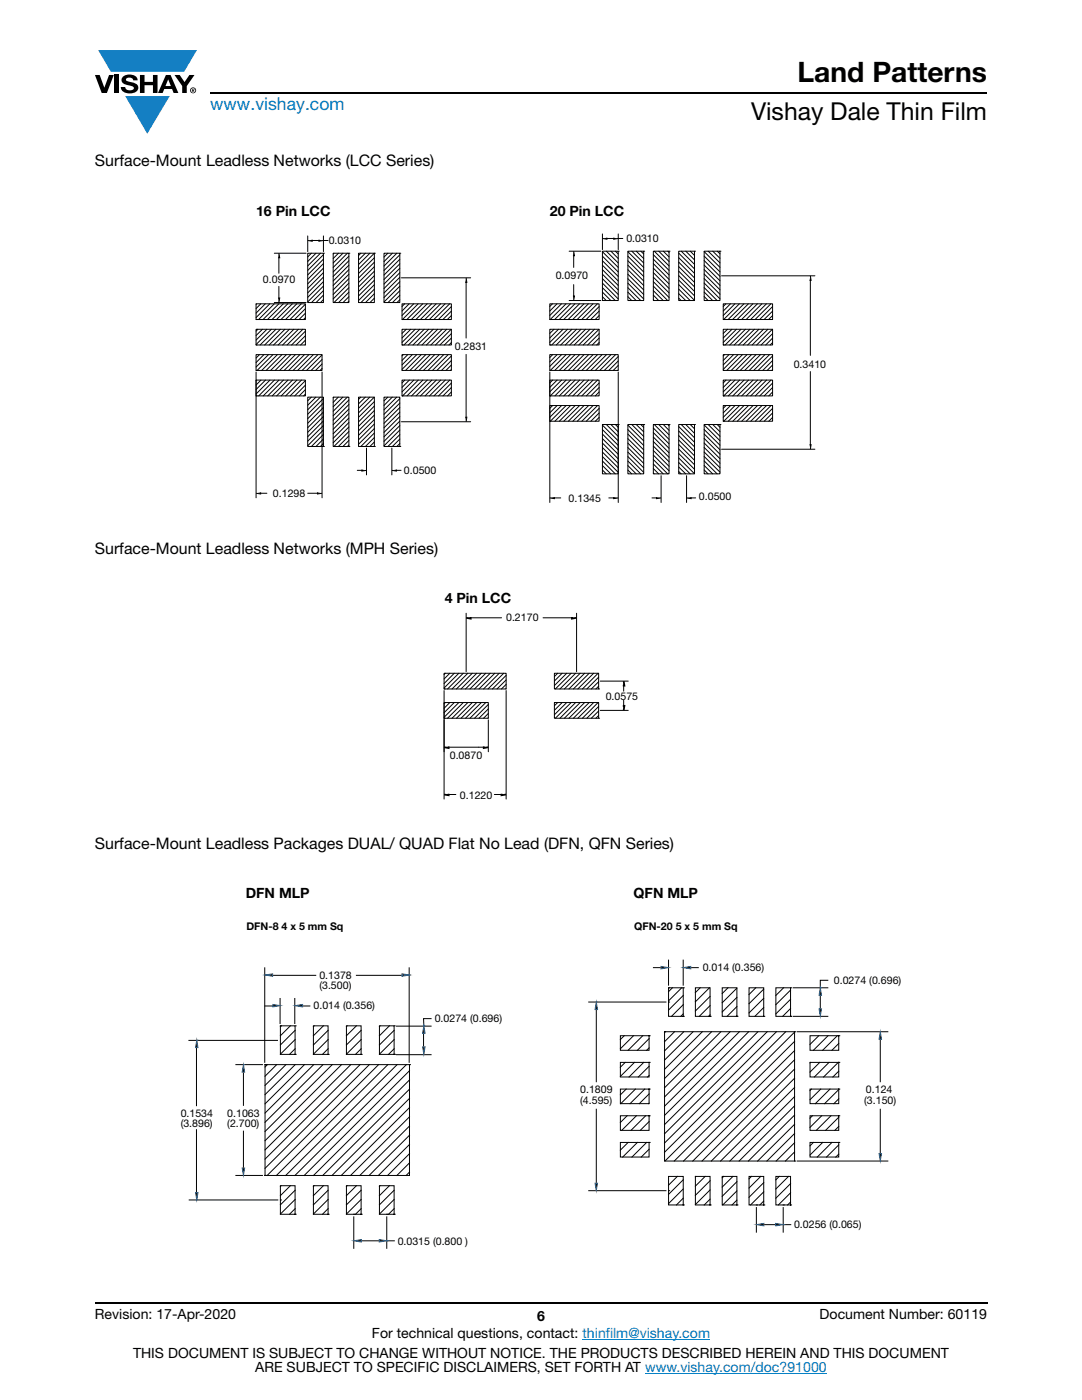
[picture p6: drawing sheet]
<svg xmlns="http://www.w3.org/2000/svg" width="216mm" height="279mm" viewBox="0 0 216 279" stroke-linecap="round" stroke-linejoin="round" font-family="sans-serif">
<g fill="#147fc3">
<path d="M19.6 10h19.7l-2.6 4.3h-1.1h-13.5z"/>
<path d="M25 19.2h8.9l-4.5 7.5z"/>
</g>
<g fill="#000">
<path d="M18.9 15h1l.9 2.5 1-2.5h.9l-1.4 3.6h-1zM22.9 15h.9v3.6h-.9zM24.6 15.3a2.1 2.1 0 0 1 2.8 .3l.1 .4h-.9a.79 .79 0 0 0-.7-.5 .79 .79 0 0 0-.8 .4l.3 .3 1 .2a1.08 1.08 0 0 1 1.2 1 1.08 1.08 0 0 1-1.1 1.2 1.73 1.73 0 0 1-2.4-1.2h.9a.96 .96 0 0 0 .8 .6 .96 .96 0 0 0 .9-.4 1.31 1.31 0 0 0-1.2-.6 1.03 1.03 0 0 1-1.1-.6 1.03 1.03 0 0 1 .2-1.1zM27.9 15h.9v1.3h1.7v-1.3h.9v3.6h-.9v-1.6h-1.7v1.6h-.9zM34.8 15h1.1l.9 1.4 1-1.4h1l-1.5 2.2v1.4h-.9v-1.4z"/>
<path d="M33.6 15.9l.5 1.3h-1.1zM33.1 15l-1.6 3.6h1l.3-.8h1.5l.3 .8h1l-1.6-3.6z"/>
<path d="M38.4 17.8h.2v.2h-.2zM38.3 17.7v.7h.1v-.3l.4 .3-.2-.3 .2-.2-.1-.2z"/>
<path d="M38.1 18a.46 .46 0 0 1 .9 0 .46 .46 0 0 1-.9 0zM37.9 18a.6 .6 0 0 0 1.2 0 .6 .6 0 0 0-1.2 0z"/>
</g>
<path d="M42 18.6h155M18.9 260h178.1" fill="none" stroke="#000" stroke-width=".36"/>
<path d="M116.2 267.3h25.5M128.7 274h36.3" fill="none" stroke="#007ec4" stroke-width=".2"/>
<path d="M51.1 40.8h113.7v59.9h-113.7z" fill="#fff"/>
<g fill="none" stroke="#000" stroke-width=".2">
<path d="M54.7 50.5h6.4M55.5 59.5h.3l-.2 .9M55.6 51.4v3.1M55.6 57.2v2.3M55.6 50.5l.2 .9h-.3M61.4 50.5h3.1v9.9h-3.1zM61.4 47.1v3.1M62.1 50.5l-.7 .8M62.3 47.8v.3l-.9-.1M62.3 48h1.3M63.1 50.5l-1.7 1.7M63.6 47.8v.3l1.9-.1"/>
<path d="M63.9 50.5l-2.5 2.6M64.5 50.8l-3.1 3.2M64.5 51.7l-3.1 3.2M64.5 52.6l-3.1 3.2M64.5 53.5l-3.1 3.2M64.5 54.4l-3.1 3.2M64.5 55.3l-3.1 3.2M64.5 56.2l-3.1 3.1M64.5 57.1l-3.1 3.2M64.5 58l-2.3 2.4M64.5 58.9l-1.4 1.5M64.5 59.8l-.5 .6"/>
<path d="M64.5 50.5h.1M64.5 47.1v3.1M66.5 50.5h3.1v9.9h-3.1zM66.6 50.5l-.1 .2M67.5 50.5l-1 1.1M68.4 50.5l-1.9 2M69.3 50.5l-2.8 2.9M69.6 57.4l-2.9 3M69.6 58.3l-2 2.1M69.6 54.7l-3.1 3.2M69.6 51.1l-3.1 3.2M69.6 52l-3.1 3.2"/>
<path d="M69.6 52.9l-3.1 3.2M69.6 53.8l-3.1 3.2M69.6 55.6l-3.1 3.2M69.6 56.5l-3.1 3.2M69.6 59.2l-1.1 1.2M69.6 50.5h.1M71.5 50.5h3.2v9.9h-3.2zM72 50.5l-.5 .5M72.9 50.5l-1.4 1.4M73.8 50.5l-2.3 2.3M74.7 52.3l-3.2 3.2M74.7 55l-3.2 3.2"/>
<path d="M74.7 56.8l-3.2 3.2M74.7 50.5l-3.2 3.2M74.7 51.4l-3.2 3.2M74.7 53.2l-3.2 3.2M74.7 54.1l-3.2 3.2M74.7 55.9l-3.2 3.2M74.7 57.7l-2.7 2.7M74.7 58.6l-1.8 1.8M74.7 59.5l-.9 .9M74.7 50.5h.1M76.6 50.5h3.2v9.9h-3.2zM77.4 50.5l-.8 .8"/>
<path d="M78.3 50.5l-1.7 1.7M79.2 50.5l-2.6 2.6M79.8 58l-2.4 2.4M79.8 51.7l-3.2 3.2M79.8 53.5l-3.2 3.2M79.8 54.4l-3.2 3.2M79.8 56.2l-3.2 3.2M79.8 50.9l-3.2 3.1M79.8 52.7l-3.2 3.1M79.8 55.3l-3.2 3.2M79.8 57.1l-3.2 3.2M79.8 58.9l-1.5 1.5"/>
<path d="M79.8 59.8l-.6 .6M79.8 50.5h.1M80.1 55.4h13.8M93 55.4l.2 1h-.4M93 56.4v11.1M113.6 60h6.3M113.6 50.1h6.3M114.3 59.1h.3l-.1 .9M114.5 51v2.4M114.5 56.8v2.3M114.5 50.1l.1 .9h-.3M120.2 50.2l3.2 3.2"/>
<path d="M120.2 51.1l3.2 3.2M120.2 52l3.2 3.2M120.2 52.9l3.2 3.2M120.2 53.8l3.2 3.2M120.2 54.7l3.2 3.2M120.2 55.6l3.2 3.2M120.2 56.5l3.2 3.2M120.2 57.4l2.6 2.6M120.2 58.3l1.7 1.7M120.2 59.2l.8 .8M120.2 50.1h3.2v9.9h-3.2zM120.2 46.7v3.1"/>
<path d="M121 50.1l2.4 2.4M121.1 47.4v.3l-.9-.1M121.1 47.6h1.4M121.9 50.1l1.5 1.5M122.5 47.4v.3l1.8-.1M122.8 50.1l.6 .6M123.4 50.1h.1M123.4 46.7v3.1M125.3 50.2l3.1 3.2M125.3 51.1l3.1 3.2M125.3 52l3.1 3.2M125.3 52.9l3.1 3.2"/>
<path d="M125.3 53.8l3.1 3.2M125.3 54.7l3.1 3.2M125.3 55.6l3.1 3.2M125.3 56.5l3.1 3.2M125.3 57.4l2.5 2.6M125.3 58.3l1.6 1.7M125.3 59.2l.7 .8M125.3 50.1h3.1v9.9h-3.1zM126.1 50.1l2.3 2.4M127 50.1l1.4 1.5M127.9 50.1l.5 .6M128.4 50.1h.1"/>
<path d="M130.4 55.3l3.1 3.2M130.4 58l1.9 2M130.4 50.8l3.1 3.2M130.4 51.7l3.1 3.2M130.4 52.6l3.1 3.2M130.4 53.5l3.1 3.2M130.4 54.4l3.1 3.2M130.4 56.2l3.1 3.2M130.4 57.1l2.8 2.9M130.4 58.9l1 1.1M130.4 59.8l.1 .2M130.4 50.1h3.1v9.9h-3.1z"/>
<path d="M130.6 50.1l2.9 3M131.4 50.1l2.1 2.1M132.4 50.1l1.1 1.2M133.2 50.1l.3 .3M133.5 50.1h.1M135.4 52.3l3.2 3.2M135.4 53.2l3.2 3.2M135.4 54.1l3.2 3.1M135.4 55l3.2 3.2M135.4 55.9l3.2 3.1M135.4 50.5l3.2 3.2M135.4 51.4l3.2 3.2"/>
<path d="M135.4 56.8l3.2 3.1M135.4 57.7l2.3 2.3M135.4 58.6l1.4 1.4M135.4 59.5l.5 .5M135.4 50.1h3.2v9.9h-3.2zM135.9 50.1l2.7 2.7M136.8 50.1l1.8 1.8M137.7 50.1l.9 .9M138.6 50.1h.1M140.5 57.4l2.6 2.6M140.5 58.3l1.7 1.7M140.5 52.9l3.2 3.1"/>
<path d="M140.5 53.8l3.2 3.1M140.5 55.6l3.2 3.1M140.5 56.5l3.2 3.1M140.5 50.2l3.2 3.2M140.5 51.1l3.2 3.2M140.5 52l3.2 3.2M140.5 54.7l3.2 3.1M140.5 59.2l.8 .8M140.5 50.1h3.2v9.9h-3.2zM141.3 50.1l2.4 2.4M142.2 50.1l1.5 1.5M143.1 50.1l.6 .6"/>
<path d="M143.7 50.1h.1M144 55h18.6M161.7 55l.1 1h-.3M161.7 56v14.9M51.1 60.6h9.8v3.2h-9.8zM51.1 63.8h.1M51.1 65.7h9.8v3.1h-9.8zM51.1 68.8h.1M51.1 70.8h13.2v3.1h-13.2zM51.1 73.9h.1M51.1 75.9h9.8v3.1h-9.8zM51.1 79h.1"/>
<path d="M51.1 74.2v25.2M51.2 60.6l-.1 .1M51.2 75.9h-.1M51.5 65.7l-.4 .4M51.8 70.8l-.7 .7M52 60.6l-.9 1M52.1 75.9l-1 .9M52.4 65.7l-1.3 1.3M52.7 70.8l-1.6 1.6M52.9 60.6l-1.8 1.9M53 75.9l-1.9 1.8M53.3 65.7l-2.2 2.2"/>
<path d="M53.6 70.8l-2.5 2.5M53.8 60.6l-2.7 2.8M53.9 75.9l-2.8 2.7M54.1 65.7l-3 3.1M54.5 70.8l-3.2 3.1M54.7 60.6l-3.1 3.2M54.7 60.4h6.4M54.8 75.9l-3.2 3.1M55.1 65.7l-3.2 3.1M55.4 70.8l-3.2 3.1M55.6 60.6l-3.1 3.2M55.7 75.9l-3.2 3.1"/>
<path d="M55.9 65.7l-3.1 3.1M56.3 70.8l-3.2 3.1M56.5 60.6l-3.1 3.2M56.6 75.9l-3.2 3.1M56.9 65.7l-3.2 3.1M57.1 70.8l-3.1 3.1M57.4 60.6l-3.1 3.2M57.5 75.9l-3.2 3.1M57.7 65.7l-3.1 3.1M58 70.8l-3.1 3.1M58.3 60.6l-3.1 3.2M58.4 75.9l-3.2 3.1"/>
<path d="M58.6 65.7l-3.1 3.1M58.9 70.8l-3.1 3.1M59.2 60.6l-3.1 3.2M59.2 75.9l-3.1 3.1M59.5 65.7l-3.1 3.1M59.8 70.8l-3.1 3.1M60.1 60.6l-3.1 3.2M60.2 75.9l-3.2 3.1M60.4 65.7l-3.1 3.1M60.7 70.8l-3.1 3.1M60.9 60.7l-3 3.1M60.9 61.6l-2.1 2.2"/>
<path d="M60.9 62.5l-1.2 1.3M60.9 66.1l-2.7 2.7M60.9 67l-1.8 1.8M60.9 67.9l-.9 .9M60.9 68.8h.1M60.9 63.4l-.3 .4M60.9 76l-3 3M60.9 76.9l-2.1 2.1M60.9 77.8l-1.2 1.2M60.9 78.6l-.3 .4M61.4 79.3h3.1v9.8h-3.1zM61.6 70.8l-3.1 3.1"/>
<path d="M62.1 79.3l-.7 .7M62.5 70.8l-3.1 3.1M63 79.3l-1.6 1.6M63.4 70.8l-3.1 3.1M63.9 79.3l-2.5 2.5M64.3 70.8l-3.1 3.1M64.3 71.7l-2.2 2.2M64.3 72.6l-1.3 1.3M64.3 73.5l-.4 .4M64.3 74.2v25.2M64.5 79.5l-3.1 3.2M66.5 79.3h3.1v9.8h-3.1z"/>
<path d="M66.6 79.3l-.1 .1M67.5 79.3l-1 1M68.4 79.3l-1.9 1.9M69.3 79.3l-2.8 2.8M69.6 60.1l-.3 .3M69.6 79.8l-3.1 3.2M71.5 79.3h3.2v9.8h-3.2zM72 79.3l-.5 .4M72.9 79.3l-1.4 1.3M73.8 79.3l-2.3 2.2M74.7 79.3l-3.2 3.1M76.6 79.3h3.2v9.8h-3.2z"/>
<path d="M77.4 79.3l-.8 .7M78.3 79.3l-1.7 1.6M79.2 79.3l-2.6 2.5M79.8 79.6l-3.2 3.1M80.2 75.9h9.9v3.1h-9.9zM80.2 79h.1M80.2 60.6h9.9v3.2h-9.9zM80.2 63.8h.1M80.2 65.7h9.9v3.1h-9.9zM80.2 68.8h.1M80.2 70.8h9.9v3.1h-9.9zM80.2 73.9h.1"/>
<path d="M80.5 70.8l-.3 .2M80.8 60.6l-.6 .6M80.8 75.9l-.6 .5M81.1 65.7l-.9 .8M81.4 70.8l-1.2 1.1M81.6 60.6l-1.4 1.5M81.7 75.9l-1.5 1.4M82 65.7l-1.8 1.7M82.3 70.8l-2.1 2M82.5 60.6l-2.3 2.4M82.6 75.9l-2.4 2.3M82.8 65.7l-2.6 2.6"/>
<path d="M83.2 70.8l-3 2.9M83.4 60.6l-3.1 3.2M83.5 75.9l-3.2 3.1M83.8 65.7l-3.2 3.1M84.1 70.8l-3.2 3.1M84.3 60.6l-3.1 3.2M84.4 75.9l-3.2 3.1M84.6 65.7l-3.1 3.1M85 70.8l-3.2 3.1M85.2 60.6l-3.1 3.2M85.3 75.9l-3.2 3.1M85.5 65.7l-3.1 3.1"/>
<path d="M85.9 70.8l-3.2 3.1M86.1 60.6l-3.1 3.2M86.2 75.9l-3.2 3.1M86.4 65.7l-3.1 3.1M86.7 70.8l-3.1 3.1M87 60.6l-3.1 3.2M87.1 75.9l-3.2 3.1M87.3 65.7l-3.1 3.1M87.7 70.8l-3.2 3.1M87.9 60.6l-3.1 3.2M87.9 75.9l-3.1 3.1M88.2 65.7l-3.1 3.1"/>
<path d="M88.5 70.8l-3.1 3.1M88.8 60.6l-3.1 3.2M88.9 75.9l-3.2 3.1M89.1 65.7l-3.1 3.1M89.4 70.8l-3.1 3.1M89.7 60.6l-3.1 3.2M89.7 75.9l-3.1 3.1M90 65.7l-3.1 3.1M90.1 61.2l-2.6 2.6M90.1 62.1l-1.7 1.7M90.1 63l-.8 .8M90.1 66.6l-2.3 2.2"/>
<path d="M90.1 67.5l-1.4 1.3M90.1 68.4l-.5 .4M90.1 76.4l-2.6 2.6M90.1 77.3l-1.7 1.7M90.1 78.2l-.8 .8M90.1 71l-2.9 2.9M90.1 72l-2 1.9M90.1 72.8l-1.1 1.1M90.1 73.8l-.2 .1M93 70.7v12.6M109.7 60.6h9.8v3.2h-9.8zM109.7 63.8h.1"/>
<path d="M109.7 65.7h9.8v3.1h-9.8zM109.7 68.8h.1M109.7 70.8h13.7v3.1h-13.7zM109.7 73.9h.1M109.7 75.9h9.8v3.1h-9.8zM109.7 79h.1M109.7 74.2v26.1M110.2 60.6l-.5 .6M110.3 70.8l-.6 .5M110.3 75.9l-.6 .5M110.6 65.7l-.9 .8M111.1 60.6l-1.4 1.5"/>
<path d="M111.2 70.8l-1.5 1.4M111.2 75.9l-1.5 1.4M111.4 65.7l-1.7 1.7M112 60.6l-2.3 2.4M112.1 70.8l-2.4 2.3M112.1 75.9l-2.4 2.3M112.4 65.7l-2.7 2.6M112.9 60.6l-3.1 3.2M113 70.8l-3.2 3.1M113 75.9l-3.2 3.1M113.2 65.7l-3.1 3.1M113.8 60.6l-3.1 3.2"/>
<path d="M113.9 70.8l-3.2 3.1M113.9 75.9l-3.2 3.1M114.1 65.7l-3.1 3.1M114.7 60.6l-3.1 3.2M114.7 70.8l-3.1 3.1M114.8 75.9l-3.2 3.1M115 65.7l-3.1 3.1M115.6 60.6l-3.1 3.2M115.7 70.8l-3.2 3.1M115.7 75.9l-3.2 3.1M115.9 65.7l-3.1 3.1M116.5 60.6l-3.1 3.2"/>
<path d="M116.5 70.8l-3.1 3.1M116.5 75.9l-3.1 3.1M116.8 65.7l-3.1 3.1M117.4 60.6l-3.1 3.2M117.5 70.8l-3.2 3.1M117.5 75.9l-3.2 3.1M117.7 65.7l-3.1 3.1M118.3 60.6l-3.1 3.2M118.3 70.8l-3.1 3.1M118.3 75.9l-3.1 3.1M118.6 65.7l-3.1 3.1M119.2 60.6l-3.1 3.2"/>
<path d="M119.2 70.8l-3.1 3.1M119.2 75.9l-3.1 3.1M119.5 65.7l-3.1 3.1M119.5 63l-.7 .8M119.5 62.1l-1.6 1.7M119.5 61.2l-2.5 2.6M119.5 68.4l-.4 .4M119.5 67.5l-1.3 1.3M119.5 66.6l-2.2 2.2M119.5 78.2l-.7 .8M119.5 77.3l-1.6 1.7M119.5 76.4l-2.5 2.6"/>
<path d="M120.1 70.8l-3.1 3.1M121 70.8l-3.1 3.1M121.9 70.8l-3.1 3.1M122.8 70.8l-3.1 3.1M123.4 73.8l-.1 .1M123.4 72.9l-1 1M123.4 72l-1.9 1.9M123.4 71.2l-2.8 2.7M123.4 74.2v26.1M144.3 60.6h9.9v3.2h-9.9zM144.3 63.8h.1M144.3 65.7h9.9v3.1h-9.9z"/>
<path d="M144.3 68.8h.1M144.3 70.8h9.9v3.1h-9.9zM144.3 73.9h.1M144.3 75.9h9.9v3.1h-9.9zM144.3 79h.1M144.6 70.8l-.3 .2M144.8 60.6l-.5 .6M144.9 75.9l-.6 .5M145.2 65.7l-.9 .8M145.5 70.8l-1.2 1.1M145.8 60.6l-1.5 1.5M145.8 75.9l-1.5 1.4"/>
<path d="M146.1 65.7l-1.8 1.8M146.4 70.8l-2.1 2M146.6 60.6l-2.3 2.4M146.7 75.9l-2.4 2.3M146.9 65.7l-2.6 2.6M147.3 70.8l-3 2.9M147.5 60.6l-3.1 3.2M147.6 75.9l-3.2 3.1M147.9 65.7l-3.2 3.1M148.1 70.8l-3.1 3.1M148.4 60.6l-3.1 3.2M148.5 75.9l-3.2 3.1"/>
<path d="M148.7 65.7l-3.1 3.1M149.1 70.8l-3.2 3.1M149.3 60.6l-3.1 3.2M149.4 75.9l-3.2 3.1M149.7 65.7l-3.2 3.1M149.9 70.8l-3.1 3.1M150.2 60.6l-3.1 3.2M150.3 75.9l-3.2 3.1M150.5 65.7l-3.1 3.1M150.9 70.8l-3.2 3.1M151.1 60.6l-3.1 3.2M151.2 75.9l-3.2 3.1"/>
<path d="M151.4 65.7l-3.1 3.1M151.7 70.8l-3.1 3.1M152 60.6l-3.1 3.2M152 75.9l-3.1 3.1M152.3 65.7l-3.1 3.1M152.6 70.8l-3.1 3.1M152.9 60.6l-3.1 3.2M153 75.9l-3.2 3.1M153.2 65.7l-3.1 3.1M153.5 70.8l-3.1 3.1M153.8 60.6l-3.1 3.2M153.8 75.9l-3.1 3.1"/>
<path d="M154.1 65.7l-3.1 3.1M154.2 63l-.8 .8M154.2 62.1l-1.7 1.7M154.2 61.2l-2.6 2.6M154.2 68.4l-.5 .4M154.2 67.5l-1.4 1.3M154.2 66.6l-2.3 2.2M154.2 73.8l-.2 .1M154.2 72.8l-1.1 1.1M154.2 72l-2 1.9M154.2 71l-2.9 2.9M154.2 78.2l-.8 .8"/>
<path d="M154.2 77.3l-1.7 1.7M154.2 76.4l-2.6 2.6M161.7 74.2v14.5M52 98.3v.3l-.9-.2M52 98.4h1.3M61.4 98.4h2M63.4 98.3v.3l.9-.2M64.5 89.1h.1M64.5 80.4l-3.1 3.2M64.5 81.3l-3.1 3.2M64.5 82.2l-3.1 3.2M64.5 83.1l-3.1 3.2"/>
<path d="M64.5 84l-3.1 3.2M64.5 84.9l-3.1 3.1M64.5 85.8l-3.1 3.2M64.5 86.7l-2.4 2.4M64.5 87.6l-1.4 1.5M64.5 88.5l-.6 .6M69.6 89.1h.1M69.6 86.1l-3 3M69.6 80.7l-3.1 3.2M69.6 81.6l-3.1 3.2M69.6 82.5l-3.1 3.2M69.6 83.4l-3.1 3.2"/>
<path d="M69.6 84.3l-3.1 3.2M69.6 85.2l-3.1 3.2M69.6 87l-2.1 2.1M69.6 87.9l-1.2 1.2M69.6 88.8l-.3 .3M71.3 93.9h.9M72.2 93.7v.3l.9-.1M73.1 89.4v5.4M74.7 89.1h.1M74.7 81l-3.2 3.2M74.7 81.9l-3.2 3.2M74.7 83.7l-3.2 3.2"/>
<path d="M74.7 80.2l-3.2 3.1M74.7 82.8l-3.2 3.2M74.7 84.6l-3.2 3.2M74.7 85.5l-3.2 3.2M74.7 86.4l-2.7 2.7M74.7 87.3l-1.8 1.8M74.7 88.2l-.9 .9M78.2 89.4v5.4M79.1 93.9h.9M79.1 93.7v.3l-.9-.1M79.8 89.1h.1M79.8 81.3l-3.2 3.2"/>
<path d="M79.8 83.1l-3.2 3.2M79.8 80.4l-3.2 3.2M79.8 82.2l-3.2 3.2M79.8 84l-3.2 3.2M79.8 84.9l-3.2 3.2M79.8 85.8l-3.2 3.2M79.8 86.7l-2.4 2.4M79.8 87.6l-1.5 1.5M79.8 88.5l-.6 .6M80.1 84.2h13.8M92.8 83.3h.4l-.2 .9M109.7 80.9h9.8v3.2h-9.8z"/>
<path d="M109.7 84.1h.1M110.3 80.9l-.6 .6M110.6 99.2v.3l-.9-.1M110.6 99.4h1.3M111.2 80.9l-1.5 1.5M112.1 80.9l-2.4 2.4M113 80.9l-3.2 3.2M113.9 80.9l-3.2 3.2M114.8 80.9l-3.2 3.2M115.7 80.9l-3.2 3.2M116.5 80.9l-3.1 3.2M117.5 80.9l-3.2 3.2"/>
<path d="M118.3 80.9l-3.1 3.2M119.2 80.9l-3.1 3.2M119.5 83.3l-.7 .8M119.5 82.4l-1.6 1.7M119.5 81.5l-2.5 2.6M120.2 84.8l3.2 3.2M120.2 85.7l3.2 3.2M120.2 86.6l3.2 3.2M120.2 87.5l3.2 3.2M120.2 88.4l3.2 3.2M120.2 89.3l3.2 3.2M120.2 90.2l3.2 3.2"/>
<path d="M120.2 91.1l3.2 3.2M120.2 92l2.6 2.6M120.2 92.9l1.7 1.7M120.2 93.8l.8 .8M120.2 84.7h3.2v9.9h-3.2zM121 84.7l2.4 2.4M121.5 99.4h1M121.9 84.7l1.5 1.5M122.5 99.2v.3l.9-.1M122.8 84.7l.6 .6M123.4 84.7h.1M125.3 84.8l3.1 3.2"/>
<path d="M125.3 85.7l3.1 3.2M125.3 86.6l3.1 3.2M125.3 87.5l3.1 3.2M125.3 88.4l3.1 3.2M125.3 89.3l3.1 3.2M125.3 90.2l3.1 3.2M125.3 91.1l3.1 3.2M125.3 92l2.5 2.6M125.3 92.9l1.6 1.7M125.3 93.8l.7 .8M125.3 84.7h3.1v9.9h-3.1zM126.1 84.7l2.3 2.4"/>
<path d="M127 84.7l1.4 1.5M127.9 84.7l.5 .6M128.4 84.7h.1M130.1 99.4h.9M130.4 89l3.1 3.2M130.4 90.8l3.1 3.2M130.4 91.7l2.8 2.9M130.4 92.6l1.9 2M130.4 93.5l1 1.1M130.4 85.4l3.1 3.2M130.4 86.3l3.1 3.2M130.4 87.2l3.1 3.2"/>
<path d="M130.4 88.1l3.1 3.2M130.4 89.9l3.1 3.2M130.4 94.4l.1 .2M130.4 84.7h3.1v9.9h-3.1zM130.6 84.7l2.9 3M131 99.2v.3l.9-.1M131.4 84.7l2.1 2.1M131.9 94.9v5.4M132.4 84.7l1.1 1.2M133.2 84.7l.3 .3M133.5 84.7h.1M135.4 86.9l3.2 3.2"/>
<path d="M135.4 88.7l3.2 3.2M135.4 91.4l3.2 3.1M135.4 85.1l3.2 3.2M135.4 86l3.2 3.2M135.4 87.8l3.2 3.2M135.4 89.6l3.2 3.1M135.4 90.5l3.2 3.2M135.4 92.3l2.3 2.3M135.4 93.2l1.4 1.4M135.4 94.1l.5 .5M135.4 84.7h3.2v9.9h-3.2zM135.9 84.7l2.7 2.7"/>
<path d="M136.8 84.7l1.8 1.8M137 94.9v5.4M137.7 84.7l.9 .9M137.9 99.2v.3l-.9-.1M137.9 99.4h.9M138.6 84.7h.1M140.5 92l2.6 2.6M140.5 93.8l.8 .8M140.5 87.5l3.2 3.1M140.5 89.3l3.2 3.1M140.5 90.2l3.2 3.1M140.5 91.1l3.2 3.1"/>
<path d="M140.5 84.8l3.2 3.2M140.5 85.7l3.2 3.2M140.5 86.6l3.2 3.2M140.5 88.4l3.2 3.1M140.5 92.9l1.7 1.7M140.5 84.7h3.2v9.9h-3.2zM141.3 84.7l2.4 2.4M142.2 84.7l1.5 1.5M143.1 84.7l.6 .6M143.7 84.7h.1M144 89.7h18.6M144.3 80.9h9.9v3.2h-9.9z"/>
<path d="M144.3 84.1h.1M144.9 80.9l-.6 .6M145.8 80.9l-1.5 1.5M146.7 80.9l-2.4 2.4M147.6 80.9l-3.2 3.2M148.5 80.9l-3.2 3.2M149.4 80.9l-3.2 3.2M150.3 80.9l-3.2 3.2M151.2 80.9l-3.2 3.2M152 80.9l-3.1 3.2M153 80.9l-3.2 3.2M153.8 80.9l-3.1 3.2"/>
<path d="M154.2 83.3l-.8 .8M154.2 82.4l-1.7 1.7M154.2 81.5l-2.6 2.6M161.5 88.7h.3l-.1 1"/>
</g>
<g fill="#000">
<path d="M55.5 59.5h.3l-.2 .9zM55.6 50.5l.2 .9h-.3zM61.4 48l.9-.2v.3zM63.6 47.8l.9 .2-.9 .1zM93 55.4l.2 1h-.4zM114.3 59.1h.3l-.1 .9zM114.5 50.1l.1 .9h-.3zM120.2 47.6l.9-.2v.3zM122.5 47.4l.9 .2-.9 .1zM161.7 55l.1 1h-.3zM51.1 98.4l.9-.1v.3zM63.4 98.3l.9 .1-.9 .2z"/>
<path d="M72.2 93.7l.9 .2-.9 .1zM78.2 93.9l.9-.2v.3zM92.8 83.3h.4l-.2 .9zM109.7 99.4l.9-.2v.3zM122.5 99.2l.9 .2-.9 .1zM131 99.2l.9 .2-.9 .1zM137 99.4l.9-.2v.3zM161.5 88.7h.3l-.1 1z"/>
</g>
<path d="M62.3 48h1.3z" fill="#000"/>
<path d="M88.6 118h38.7v41.9h-38.7z" fill="#fff"/>
<g fill="none" stroke="#000" stroke-width=".2">
<path d="M88.6 134.4h12.4v3.1h-12.4zM88.6 137.5h.1M88.9 134.4l-.3 .2M89.8 134.4l-1.2 1.1M90.6 134.4l-2 2M91.6 134.4l-3 2.9M92.4 134.4l-3.1 3.1M93.4 134.4l-3.2 3.1M94.2 134.4l-3.1 3.1M95.1 134.4l-3.1 3.1M96 134.4l-3.1 3.1M96.9 134.4l-3.1 3.1"/>
<path d="M97.8 134.4l-3.1 3.1M98.7 134.4l-3.1 3.1M99.6 134.4l-3.1 3.1M100.5 134.4l-3.1 3.1M101 137.5h-.1M101 136.6l-.9 .9M101 135.7l-1.8 1.8M101 134.8l-2.7 2.7M110.6 134.4h8.9v3.1h-8.9zM111.3 134.4l-.7 .6M112.2 134.4l-1.6 1.5M113.1 134.4l-2.5 2.4"/>
<path d="M114 134.4l-3.2 3.1M114.9 134.4l-3.2 3.1M115.8 134.4l-3.2 3.1M116.7 134.4l-3.2 3.1M117.6 134.4l-3.2 3.1M118.5 134.4l-3.2 3.1M119.3 134.4l-3.1 3.1M119.5 137.5h.1M119.5 136.9l-.6 .6M119.5 136.1l-1.5 1.4M119.5 135.1l-2.4 2.4M119.8 135.9h5.6"/>
<path d="M124.4 136.8v1.1M124.4 139.8v1.1M88.6 140.2h8.8v3.1h-8.8zM88.6 143.3h.1M88.9 140.2l-.3 .2M89.8 140.2l-1.2 1.2M90.6 140.2l-2 2M91.6 140.2l-3 3M92.4 140.2l-3.1 3.1M93.4 140.2l-3.2 3.1M94.2 140.2l-3.1 3.1M95.1 140.2l-3.1 3.1"/>
<path d="M96 140.2l-3.1 3.1M96.9 140.2l-3.1 3.1M97.4 143.3h.1M97.4 142.4l-.9 .9M97.4 141.5l-1.8 1.8M97.4 140.6l-2.7 2.7M110.6 140.2h8.9v3.1h-8.9zM111.3 140.2l-.7 .6M112.2 140.2l-1.6 1.6M113.1 140.2l-2.5 2.4M114 140.2l-3.2 3.1M114.9 140.2l-3.2 3.1"/>
<path d="M115.8 140.2l-3.2 3.1M116.7 140.2l-3.2 3.1M117.6 140.2l-3.2 3.1M118.5 140.2l-3.2 3.1M119.3 140.2l-3.1 3.1M119.5 143.3h.1M119.5 142.8l-.6 .5M119.5 141.9l-1.5 1.4M119.5 141l-2.4 2.3M119.8 141.8h5.6"/>
</g>
<path d="M124.3 140.9h.3l-.2 .9z" fill="#ee302d"/>
<path d="M124.3 140.9h.3l-.2 .9" fill="none" stroke="#000" stroke-width=".35"/>
<path d="M124.4 135.9l.2 .9h-.3z" fill="#ee302d"/>
<path d="M124.4 135.9l.2 .9h-.3" fill="none" stroke="#000" stroke-width=".35"/>
<path d="M88.6 143.7v6.3M89.5 149.1h7M97.4 143.7v6.3" fill="none" stroke="#000" stroke-width=".2"/>
<path d="M88.6 149.1l.9-.1v.3z" fill="#ee302d"/>
<path d="M89.5 149v.3l-.9-.2" fill="none" stroke="#000" stroke-width=".35"/>
<path d="M96.5 149l.9 .1-.9 .2z" fill="#ee302d"/>
<path d="M96.5 149v.3l.9-.2" fill="none" stroke="#000" stroke-width=".35"/>
<path d="M88.6 137.8v21.7M101 137.8v21.7M89.5 158.6h1.5M98.6 158.6h1.5" fill="none" stroke="#000" stroke-width=".2"/>
<path d="M88.6 158.6l.9-.2v.3z" fill="#ee302d"/>
<path d="M89.5 158.4v.3l-.9-.1" fill="none" stroke="#000" stroke-width=".35"/>
<path d="M100.1 158.4l.9 .2-.9 .1z" fill="#ee302d"/>
<path d="M100.1 158.4v.3l.9-.1" fill="none" stroke="#000" stroke-width=".35"/>
<path d="M93 122.4v11.6M93.9 123.3h6.2M108.4 123.3h5.7M115 122.4v11.6" fill="none" stroke="#000" stroke-width=".2"/>
<path d="M93 123.3l.9-.2v.4z" fill="#ee302d"/>
<path d="M93.9 123.1v.4l-.9-.2" fill="none" stroke="#000" stroke-width=".35"/>
<path d="M114.1 123.1l.9 .2-.9 .2z" fill="#ee302d"/>
<path d="M114.1 123.1v.4l.9-.2" fill="none" stroke="#000" stroke-width=".35"/>
<path d="M36 177h143.9v72.2h-143.9z" fill="#fff"/>
<g fill="none" stroke="#000" stroke-width=".2">
<path d="M52.8 193.2v18.8M54.3 194.6h8.7M55.9 199.3v5M58.8 199.3v5M71.1 194.6h9M81.6 193.2v18.8M117.5 200h15.4M130.4 193.1h1.5M133.4 191.6v5M133.4 197.1h.1M133.4 200h.1M133.4 197.1h2.9v5.7h-2.9z"/>
<path d="M134.2 197.1l-.8 .8M136 197.1l-2.6 2.6M136.3 191.6v5M136.3 198.7l-2.9 2.9M136.3 197.1h.1M137.8 193.1h1.5M138.8 197.1h2.9v5.7h-2.9zM139.7 197.1l-.9 1M141.6 197.1l-2.8 2.8M141.7 198.9l-2.9 2.9M144.1 197.1h2.9v5.7h-2.9zM145.3 197.1l-1.2 1.2"/>
<path d="M147 199.1l-2.9 2.9M147 197.2l-2.9 2.9M149.5 197.1h2.9v5.7h-2.9zM150.8 197.1l-1.3 1.4M152.4 197.4l-2.9 2.9M152.4 199.2l-2.9 3M154.8 197.1h2.9v5.7h-2.9zM156.4 197.1l-1.6 1.6M157.7 197.6l-2.9 2.9M157.7 199.4l-2.9 2.9M157.7 197.1h.1M158.3 197.1h6.9"/>
<path d="M163.7 198.6v2.7M165.2 195.6h-1.5v1.5M37.7 207.6h17.7M39.2 209.1v11.6M47.1 212.5h5.3M48.6 214v6.6M52.9 200.8h1.5M52.9 212.5h.1M52.9 212.5h28.8v22.1h-28.8zM53.4 212.5l-.5 .4M55.2 212.5l-2.3 2.3M55.9 204.7h3v5.7h-3z"/>
<path d="M56 204.7h.1M56.1 204.7l-.1 .2M57.1 212.5l-4.2 4.1M57.9 204.7l-1.9 2M58.9 210.4h.1M58.9 204.7h.1M58.9 209.3l-1.1 1.1M58.9 205.6l-2.9 2.9M58.9 207.5l-2.9 2.9M58.9 212.5l-6 6M60.3 200.8h1.5M60.7 212.5l-7.8 7.8"/>
<path d="M62.5 204.7h3v5.7h-3zM62.6 212.5l-9.7 9.6M62.7 204.7l-.2 .2M64.5 212.5l-11.6 11.5M64.5 204.7l-2 2M65.5 210.4h.1M65.5 209.3l-1.2 1.1M65.5 205.6l-3 2.9M65.5 207.5l-3 2.9M66.3 212.5l-13.4 13.3M68.1 212.5l-15.2 15.2M69.1 204.7h3v5.7h-3z"/>
<path d="M69.3 204.7l-.2 .2M70 212.5l-17.1 17M71.1 204.7l-2 2M71.8 212.5l-18.9 18.8M72.1 210.4h.1M72.1 205.6l-3 2.9M72.1 207.5l-3 2.9M72.1 209.3l-1.2 1.1M73.7 212.5l-20.8 20.7M75.5 212.5l-22.2 22.1M75.7 204.7h2.9v5.7h-2.9zM75.9 204.7l-.2 .2"/>
<path d="M77.4 212.5l-22.2 22.1M77.7 204.7l-2 2M78.6 205.6l-2.9 2.9M78.6 207.5l-2.9 2.9M78.6 209.3l-1.1 1.1M78.6 204.7h.1M78.6 210.4h.1M79.1 210.5h6.9M79.1 204.8h6.9M79.2 212.5l-22.2 22.1M81.1 212.5l-22.2 22.1M81.7 217.4l-17.3 17.2"/>
<path d="M81.7 219.2l-15.4 15.4M81.7 213.7l-21 20.9M81.7 215.5l-19.1 19.1M81.7 212.5h.1M84.5 206.3v2.7M86 203.3h-1.5l.1 1.4M119 201.5v14.4M123.8 217.3h5.7v3h-5.7zM123.8 212h5.7v2.9h-5.7zM123.8 206.7h5.7v2.9h-5.7zM124.6 206.7l-.8 .8M124.8 212l-1 1"/>
<path d="M124.9 217.4l-1.1 1.1M126.4 206.7l-2.6 2.6M126.6 212l-2.8 2.8M126.8 217.4l-2.9 2.9M128.3 206.7l-3 2.9M128.4 212l-2.9 2.9M128.6 217.4l-2.9 2.9M129.5 218.3l-1.9 2M129.5 212.8l-2.1 2.1M129.5 214.6l-.3 .3M129.5 207.3l-2.3 2.3M129.5 209.1l-.5 .5"/>
<path d="M129.5 217.3h.1M129.5 212h.1M129.5 206.7h.1M132.6 205.9h.1M132.6 205.9h25.9v25.8h-25.9zM132.7 205.9l-.1 .2M134.6 205.9l-2 2M136.3 202.3l-.5 .5M136.3 200.5l-2.3 2.3M136.3 202.8h.1M136.4 205.9l-3.8 3.8M138.3 205.9l-5.7 5.7"/>
<path d="M140.1 205.9l-7.5 7.5M141.7 200.7l-2.2 2.1M141.7 202.5l-.3 .3M141.7 202.8h.1M142 205.9l-9.4 9.3M143.8 205.9l-11.2 11.2M145.7 205.9l-13.1 13M147 200.9l-1.9 1.9M147 202.7l-.1 .1M147 202.8h.1M147.5 205.9l-14.9 14.9M149.4 205.9l-16.8 16.7"/>
<path d="M151.2 205.9l-18.6 18.5M152.4 201.1l-1.8 1.7M152.4 202.8h.1M153.1 205.9l-20.5 20.4M154.9 205.9l-22.3 22.2M156.8 205.9l-24.2 24.1M157.7 201.3l-1.5 1.5M157.7 202.8h.1M158.3 202.8h6.9M158.5 218.9l-12.9 12.8M158.5 213.4l-18.4 18.3M158.5 217l-14.7 14.7"/>
<path d="M158.5 215.2l-16.6 16.5M158.5 211.5l-20.3 20.2M158.5 206l-25.8 25.7M158.5 207.8l-24 23.9M158.5 209.7l-22.1 22M158.5 205.9h.1M159.1 205.9h18.1M161.6 217.3h5.8v3h-5.8zM161.6 212h5.8v2.9h-5.8zM161.6 206.7h5.8v2.9h-5.8zM161.7 212l-.1 .1M161.9 217.3l-.3 .3"/>
<path d="M163.4 206.7l-1.8 1.7M163.6 212l-2 2M163.8 217.3l-2.2 2.2M165.2 206.7l-2.9 2.9M165.4 212l-2.9 2.9M165.6 217.3l-2.9 3M167.1 206.7l-3 2.9M167.3 212l-3 2.9M167.4 208.3l-1.4 1.3M167.4 213.8l-1.2 1.1M167.4 217.5l-2.9 2.8M167.4 219.3l-1 1"/>
<path d="M167.4 217.3h.1M167.4 212h.1M167.4 206.7h.1M175.6 207.4v8.5M37.8 239.5h17.6M39.2 225.5v12.5M47.1 234.6h5.3M48.6 225.7v7.4M52.9 234.6h.1M55.9 236.6h3v5.7h-3zM56 239.5h.1M56.1 236.6l-.1 .2"/>
<path d="M57.9 236.6l-1.9 2M58.9 237.5l-2.9 3M58.9 239.4l-2.9 2.9M62.5 236.6h3v5.7h-3zM62.7 236.6l-.2 .2M64.5 236.6l-2 2M65.5 237.5l-3 3M65.5 239.4l-3 2.9M69.1 236.6h3v5.7h-3zM69.3 236.6l-.2 .2M71.1 236.6l-2 2M72.1 237.5l-3 3"/>
<path d="M72.1 239.4l-3 2.9M75.7 236.6h2.9v5.7h-2.9zM75.9 236.6l-.2 .2M77.7 236.6l-2 2M78.6 237.5l-2.9 3M78.6 239.4l-2.9 2.9M81.7 230.2l-4.4 4.4M81.7 232.1l-2.5 2.5M81.7 233.9l-.7 .7M81.7 224.7l-9.9 9.9M81.7 226.6l-8.1 8M81.7 221.1l-13.6 13.5"/>
<path d="M81.7 228.4l-6.2 6.2M81.7 222.9l-11.8 11.7M117.5 237.6h15.4M119 221.4v14.7M123.8 228h5.7v2.9h-5.7zM123.8 222.7h5.7v2.9h-5.7zM125.1 222.7l-1.3 1.3M125.3 228l-1.5 1.5M127 222.7l-2.9 2.9M127.2 228l-2.9 2.9M128.8 222.7l-2.9 2.9M129 228l-2.9 2.9"/>
<path d="M129.5 223.8l-1.7 1.8M129.5 229.4l-1.6 1.5M129.5 220.2l-.1 .1M129.5 228h.1M129.5 222.7h.1M133.4 237.6h.1M133.4 234.8h2.9v5.7h-2.9zM135.2 234.8l-1.8 1.7M136.3 239.1l-1.3 1.4M136.3 235.4l-2.9 3M136.3 237.3l-2.9 2.9M138.8 234.8h2.9v5.7h-2.9z"/>
<path d="M138.8 234.8v.1M140.7 234.8l-1.9 1.9M141.7 235.6l-2.9 3M141.7 237.5l-2.9 2.9M141.7 239.3l-1.2 1.2M144.1 234.8h2.9v5.7h-2.9zM144.4 234.8l-.3 .3M146.2 234.8l-2.1 2.1M147 235.8l-2.9 2.9M147 237.7l-2.8 2.8M147 239.5l-.9 1M149.5 234.8h2.9v5.7h-2.9z"/>
<path d="M149.9 234.8l-.4 .5M151.8 234.8l-2.3 2.3M152.4 237.9l-2.6 2.6M152.4 239.7l-.8 .8M152.4 236l-2.9 2.9M154.8 234.8h2.9v5.7h-2.9zM155.5 234.8l-.7 .7M157.3 234.8l-2.5 2.5M157.7 236.2l-2.9 2.9M157.7 238.1l-2.4 2.4M157.7 239.9l-.5 .6M158.5 228.1l-3.6 3.6"/>
<path d="M158.5 229.9l-1.8 1.8M158.5 220.7l-11 11M158.5 224.4l-7.3 7.3M158.5 222.5l-9.2 9.2M158.5 226.2l-5.5 5.5M158.5 231.7h.1M159.1 231.7h18.1M161.6 228h5.8v2.9h-5.8zM161.6 222.7h5.8v2.9h-5.8zM162.1 222.7l-.5 .5M162.3 228l-.7 .7M164 222.7l-2.4 2.3"/>
<path d="M164.2 228l-2.6 2.5M165.8 222.7l-2.9 2.9M166 228l-2.9 2.9M167.4 224.8l-.8 .8M167.4 223l-2.7 2.6M167.4 228.5l-2.5 2.4M167.4 230.3l-.6 .6M167.4 228h.1M167.4 222.7h.1M175.6 221.4v8.8M58.9 242.3h.1M58.9 241.2l-1.1 1.1"/>
<path d="M65.5 241.2l-1.2 1.1M65.5 242.3h.1M70.6 242.9v6.2M70.6 242.3h.1M72.1 242.3h.1M72.1 241.2l-1.2 1.1M72.1 247.6h3.6M77.2 242.9v6.2M77.2 247.6h1.5M77.2 242.3h.1M78.6 241.2l-1.1 1.1M78.6 242.3h.1"/>
<path d="M136.3 240.5h.1M141.7 240.5h.1M147 240.5h.1M150.9 240.5h.1M150.9 241v4.9M152.4 240.5h.1M152.4 244.4h2.4M156.3 240.5h.1M156.3 241v4.9M156.3 244.4h1.5M157.7 240.5h.1"/>
</g>
<g fill="#000">
<path d="M52.9 194.6l1.5-.3v.5zM80.2 194.3l1.5 .3-1.5 .2zM131.9 192.9l1.5 .2-1.5 .3zM136.3 193.1l1.5-.2v.5zM163.7 197.1l.2 1.5h-.5zM39.3 207.6l.2 1.5h-.5zM48.6 212.5l.2 1.5h-.5zM54.4 200.5l1.5 .2-1.5 .3zM58.9 200.7l1.5-.2v.5zM84.3 208.9h.5l-.2 1.5zM84.6 204.7l.2 1.5h-.5zM119 200l.2 1.5h-.5z"/>
<path d="M163.4 201.3h.5l-.2 1.5zM175.7 205.9l.2 1.5h-.5zM39 238h.5l-.2 1.5zM48.3 233.1h.5l-.2 1.5zM118.7 236.1h.5l-.2 1.5zM175.4 230.2h.5l-.2 1.5zM70.6 247.6l1.5-.2v.5zM75.7 247.4l1.5 .2-1.5 .3zM150.9 244.4l1.5-.2v.5zM154.8 244.2l1.5 .2-1.5 .3z"/>
</g>
<g fill="#000">
<path d="M52.9 194.6l1.5-.3v.5zM80.2 194.3l1.5 .3-1.5 .2zM131.9 192.9l1.5 .2-1.5 .3zM136.3 193.1l1.5-.2v.5zM163.7 197.1l.2 1.5h-.5zM39.3 207.6l.2 1.5h-.5zM48.6 212.5l.2 1.5h-.5zM54.4 200.5l1.5 .2-1.5 .3zM58.9 200.7l1.5-.2v.5zM84.3 208.9h.5l-.2 1.5zM84.6 204.7l.2 1.5h-.5zM119 200l.2 1.5h-.5z"/>
<path d="M163.4 201.3h.5l-.2 1.5zM175.7 205.9l.2 1.5h-.5zM39 238h.5l-.2 1.5zM48.3 233.1h.5l-.2 1.5zM118.7 236.1h.5l-.2 1.5zM175.4 230.2h.5l-.2 1.5zM70.6 247.6l1.5-.2v.5zM75.7 247.4l1.5 .2-1.5 .3zM150.9 244.4l1.5-.2v.5zM154.8 244.2l1.5 .2-1.5 .3z"/>
</g>
<g fill="none" stroke="#3a54a4" stroke-width=".2">
<path d="M52.9 194.6l1.5-.3v.5zM80.2 194.3l1.5 .3-1.5 .2zM81.7 194.6h.1M119 200h.1M119 200l.2 1.5h-.5zM131.9 192.9l1.5 .2-1.5 .3zM136.3 193.1l1.5-.2v.5zM136.3 193.1h.1M163.7 197.1h.1M163.7 197.1l.2 1.5h-.5zM39.3 207.6l.2 1.5h-.5zM39.3 207.6h.1"/>
<path d="M48.6 212.5l.2 1.5h-.5zM48.6 212.5h.1M54.4 200.5l1.5 .2-1.5 .3zM58.9 200.7h.1M58.9 200.7l1.5-.2v.5zM84.3 208.9h.5l-.2 1.5zM84.6 204.7l.2 1.5h-.5zM84.6 204.7h.1M163.4 201.3h.5l-.2 1.5zM175.7 205.9l.2 1.5h-.5zM39 238h.5l-.2 1.5zM48.3 233.1h.5l-.2 1.5z"/>
<path d="M118.7 236.1h.5l-.2 1.5zM175.4 230.2h.5l-.2 1.5zM175.6 231.7h.1M70.6 247.6l1.5-.2v.5zM75.7 247.4l1.5 .2-1.5 .3zM77.2 247.6h.1M150.9 244.4l1.5-.2v.5zM154.8 244.2l1.5 .2-1.5 .3zM156.3 244.4h.1"/>
</g>
<text font-size="5.6" x="159.1" y="16.4">Land Patterns</text>
<text font-size="4.9" x="149.9" y="24">Vishay Dale Thin Film</text>
<text font-size="3.5" fill="#007ec4" x="42" y="21.9">www.vishay.com</text>
<g font-size="3.2">
<text x="18.9" y="33.2">Surface-Mount Leadless Networks (LCC Series)</text>
<text x="18.9" y="110.5">Surface-Mount Leadless Networks (MPH Series)</text>
<text x="18.9" y="169.5">Surface-Mount Leadless Packages DUAL/ QUAD Flat No Lead (DFN, QFN Series)</text>
</g>
<g font-size="2.8">
<text x="51.1" y="43.2">16 Pin LCC</text>
<text x="109.7" y="43.2">20 Pin LCC</text>
<text x="88.7" y="120.3">4 Pin LCC</text>
<text x="49" y="179.3">DFN MLP</text>
<text x="126.4" y="179.3">QFN MLP</text>
<text x="18.9" y="263.3">Revision: 17-Apr-2020</text>
<text x="107.2" y="263.6">6</text>
<text x="163.6" y="263.3">Document Number: 60119</text>
<text x="74.2" y="267.1">For technical questions, contact: thinfilm@vishay.com</text>
<text x="26.5" y="271">THIS DOCUMENT IS SUBJECT TO CHANGE WITHOUT NOTICE. THE PRODUCTS DESCRIBED HEREIN AND THIS DOCUMENT</text>
<text x="50.9" y="273.8">ARE SUBJECT TO SPECIFIC DISCLAIMERS, SET FORTH AT www.vishay.com/doc?91000</text>
</g>
<g font-size="2.1">
<text x="65.6" y="48.7">0.0310</text>
<text x="125" y="48.2">0.0310</text>
<text x="52.5" y="56.5">0.0970</text>
<text x="110.9" y="55.7">0.0970</text>
<text x="90.7" y="69.9">0.2831</text>
<text x="158.4" y="73.4">0.3410</text>
<text x="80.6" y="94.6">0.0500</text>
<text x="54.5" y="99.2">0.1298</text>
<text x="113.5" y="100.3">0.1345</text>
<text x="139.5" y="99.8">0.0500</text>
<text x="101" y="123.9">0.2170</text>
<text x="120.9" y="139.8">0.0575</text>
<text x="89.8" y="151.5">0.0870</text>
<text x="91.8" y="159.5">0.1220</text>
<text x="49.2" y="185.6">DFN-8 4 x 5 mm Sq</text>
<text x="126.6" y="185.6">QFN-20 5 x 5 mm Sq</text>
<text x="63.7" y="195.3">0.1378</text>
<text x="63.7" y="197.4">(3.500)</text>
<text x="140.2" y="193.7">0.014 (0.356)</text>
<text x="166.4" y="196.4">0.0274 (0.696)</text>
<text x="62.6" y="201.5">0.014 (0.356)</text>
<text x="86.7" y="204">0.0274 (0.696)</text>
<text x="115.8" y="218.1">0.1809</text>
<text x="115.8" y="220.3">(4.595)</text>
<text x="172.4" y="220.3">(3.150)</text>
<text x="172.8" y="218.1">0.124</text>
<text x="36.1" y="222.9">0.1534</text>
<text x="36.1" y="225">(3.896)</text>
<text x="45.4" y="222.9">0.1063</text>
<text x="45.4" y="225">(2.700)</text>
<text x="158.5" y="245.1">0.0256 (0.065)</text>
<text x="79.4" y="248.4">0.0315 (0.800 )</text>
</g>
</svg>
